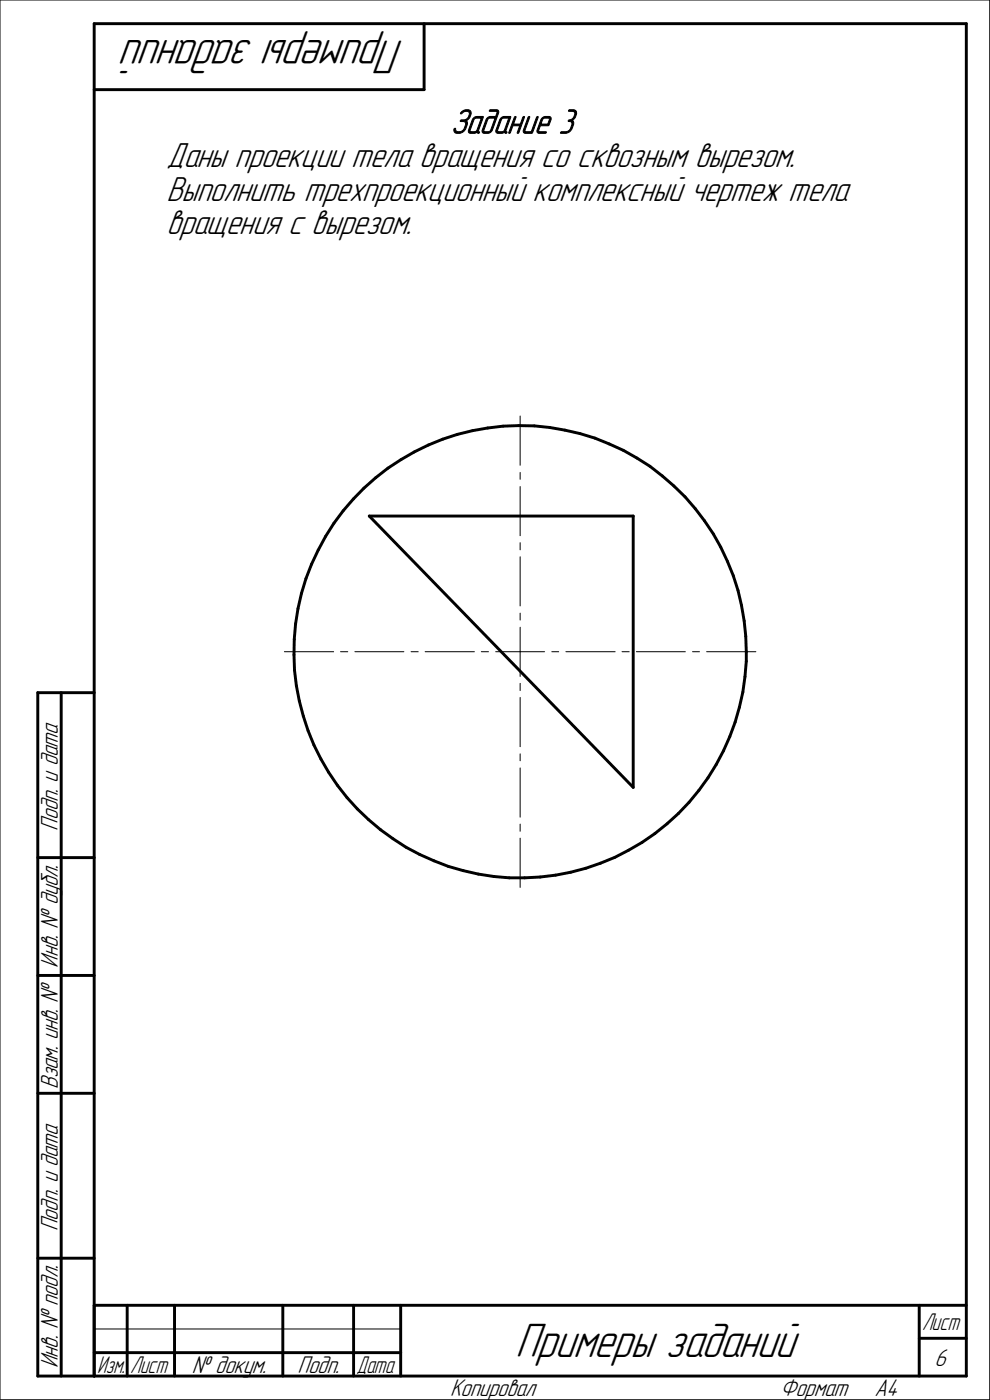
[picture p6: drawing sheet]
<svg xmlns="http://www.w3.org/2000/svg" width="210mm" height="297mm" viewBox="0 0 210 297" stroke-linecap="round" stroke-linejoin="round" font-family="sans-serif">
<g fill="none" stroke="#000" stroke-width=".62">
<path d="M20 5v287zM20 5h185zM20 19h70zM90 5v14zM205 5v287zM82.3 99.3l2.8-1.8zM85.1 97.5l2.8-1.6zM87.9 95.9l3-1.5zM90.9 94.4l3-1.2zM93.9 93.2l3.1-1zM97 92.2l3.2-.8zM100.2 91.4l3.3-.6z"/>
<path d="M103.5 90.8l3.2-.4zM106.7 90.4l3.3-.1zM110 90.3l3.3 .1zM113.3 90.4l3.3 .3zM116.6 90.7l3.2 .6zM119.8 91.3l3.2 .7zM123 92l3.2 1zM126.2 93l3.1 1.2zM129.3 94.2l2.9 1.4zM132.2 95.6l2.9 1.6zM135.1 97.2l2.8 1.7zM137.9 98.9l2.6 2.1z"/>
<path d="M66.1 119.7l-1.2 3.1zM67.5 116.7l-1.4 3zM69.1 113.8l-1.6 2.9zM70.8 111l-1.7 2.8zM72.8 108.4l-2 2.6zM75 105.9l-2.2 2.5zM77.2 103.6l2.5-2.2zM77.2 103.6l-2.2 2.3zM78.3 109.5h56zM78.3 109.5l56 57.6zM79.7 101.4l2.6-2.1zM134.3 109.5v57.6z"/>
<path d="M140.5 101l2.5 2.1zM143 103.1l2.3 2.3zM145.3 105.4l2.2 2.5zM147.5 107.9l2 2.6zM149.5 110.5l1.8 2.8zM151.3 113.3l1.6 2.8zM152.9 116.1l1.4 3zM154.3 119.1l1.3 3zM62.4 139l.1 3.2zM62.4 135.6v3.4zM62.7 132.4l-.3 3.2zM63.2 129.1l-.5 3.3z"/>
<path d="M64 125.9l-.8 3.2zM64.9 122.8l-.9 3.1zM155.6 122.1l1 3.2zM156.6 125.3l.7 3.2zM157.3 128.5l.6 3.2zM157.9 131.7l.3 3.3zM158.2 135l.1 3.3zM158.3 138.3v2zM8 147v145zM8 147h12zM13 147v145zM62.5 142.2l.4 3.3z"/>
<path d="M62.9 145.5l.6 3.2zM63.5 148.7l.8 3.2zM64.3 151.9l1.1 3.2zM65.4 155.1l1.2 3zM66.6 158.1l1.5 2.9zM153.5 159.3l-1.6 2.9zM154.8 156.3l-1.3 3zM156 153.2l-1.2 3.1zM156.9 150.1l-.9 3.1zM157.6 146.9l-.7 3.2zM158 143.6l-.4 3.3zM158.3 140.3l-.3 3.3z"/>
<path d="M68.1 161l1.6 2.9zM69.7 163.9l1.9 2.7zM71.6 166.6l2 2.6zM73.6 169.2l2.2 2.4zM75.8 171.6l2.4 2.3zM78.2 173.9l2.5 2.2zM80.7 176.1l2.7 1.9zM83.4 178l2.7 1.8zM86.1 179.8l2.9 1.5zM136.2 178.8l2.7-1.9zM138.9 176.9l2.6-2.1zM141.5 174.8l2.4-2.2z"/>
<path d="M146.2 170.2l-2.3 2.4zM148.3 167.7l-2.1 2.5zM150.2 165l-1.9 2.7zM151.9 162.2l-1.7 2.8zM8 182h12zM89 181.3l3.1 1.4zM92.1 182.7l3 1.1zM95.1 183.8l3.2 .9zM98.3 184.7l3.2 .8zM101.5 185.5l3.3 .5zM104.8 186l3.2 .3zM108 186.3h3.3z"/>
<path d="M111.3 186.3l3.3-.2zM114.6 186.1l3.3-.4zM117.9 185.7l3.2-.6zM121.1 185.1l3.2-.9zM124.3 184.2l3.1-1zM127.4 183.2l3-1.3zM130.4 181.9l3-1.5zM133.4 180.4l2.8-1.6zM8 207h12zM8 232h12zM8 267h12zM20 277h185z"/>
<path d="M20 277v15zM27 277v15zM37 277v15zM60 277v15zM75 277v15zM85 277v15zM195 277v15zM8 292h12zM20 292h185zM20 287h7zM27 287h10zM37 287h23z"/>
<path d="M60 287h15zM75 287h10zM195 284h10z"/>
</g>
<g fill="none" stroke="#000" stroke-width=".21">
<path d="M0 0v297zM0 0h210zM210 0v297zM110.3 88.3v10.4zM110.3 100.2v1.5zM110.3 103.2v10.5zM110.3 115.1v1.6zM110.3 118.1v10.5zM60.3 138.3h10.5zM72.2 138.3h1.6zM75.3 138.3h10.4zM87.2 138.3h1.5z"/>
<path d="M90.2 138.3h10.4zM102.1 138.3h1.5zM105.2 138.3h5.1zM110.3 138.3h5.2zM110.3 138.3v5.2zM110.3 130.1v1.5zM110.3 133.1v5.2zM117.1 138.3h1.4zM120.1 138.3h10.4zM132 138.3h1.5zM135 138.3h10.4zM146.9 138.3h1.5z"/>
<path d="M149.9 138.3h10.5zM110.3 160v1.4zM110.3 148v10.4zM110.3 145v1.5zM110.3 177.9v10.4zM110.3 174.9v1.5zM110.3 163v10.4zM0 297h210zM20 282h65z"/>
</g>
<g fill="#fff" stroke="#fff" stroke-width=".21">
<path d="M95.6 22.8h27.6zM95.6 22.9h27.6zM95.6 22.9h27.6zM95.6 23h27.6zM95.6 23h27.6zM95.6 23.1h27.6zM95.6 23.1h27.6zM95.6 23.2h27.6zM95.6 23.3h27.6zM95.6 23.3h27.6zM95.6 23.4h27.6zM95.6 23.4h27.6zM95.6 23.5h27.6zM95.6 23.5h27.6zM95.6 23.6h27.6zM95.6 23.7h27.6zM95.6 23.7h27.6zM95.6 23.8h27.6zM95.6 23.8h27.6zM95.6 23.9h27.6zM95.6 23.9h27.6zM95.6 24h27.6zM95.6 24h27.6zM95.6 24.1h27.6zM95.6 24.2h27.6zM95.6 24.2h27.6zM95.6 24.3h27.6zM95.6 24.3h27.6zM95.6 24.4h27.6zM95.6 24.4h27.6zM95.6 24.5h27.6zM95.6 24.6h27.6zM95.6 24.6h27.6zM95.6 24.7h27.6zM95.6 24.7h27.6zM95.6 24.8h27.6zM95.6 24.8h27.6zM95.6 24.9h27.6zM95.6 24.9h27.6zM95.6 25h27.6zM95.6 25.1h27.6zM95.6 25.1h27.6zM95.6 25.2h27.6zM95.6 25.2h27.6zM95.6 25.3h27.6zM95.6 25.3h27.6zM95.6 25.4h27.6zM95.6 25.5h27.6zM95.6 25.5h27.6zM95.6 25.6h27.6zM95.6 25.6h27.6zM95.6 25.7h27.6zM95.6 25.7h27.6zM95.6 25.8h27.6zM95.6 25.9h27.6zM95.6 25.9h27.6zM95.6 26h27.6zM95.6 26h27.6zM95.6 26.1h27.6zM95.6 26.1h27.6zM95.6 26.2h27.6zM95.6 26.2h27.6zM95.6 26.3h27.6zM95.6 26.4h27.6zM95.6 26.4h27.6zM95.6 26.5h27.6zM95.6 26.5h27.6zM95.6 26.6h27.6zM95.6 26.6h27.6zM95.6 26.7h27.6zM95.6 26.8h27.6zM95.6 26.8h27.6zM95.6 26.9h27.6zM95.6 26.9h27.6zM95.6 27h27.6zM95.6 27h27.6zM95.6 27.1h27.6zM95.6 27.1h27.6zM95.6 27.2h27.6zM95.6 27.3h27.6zM95.6 27.3h27.6zM95.6 27.4h27.6zM95.6 27.4h27.6zM95.6 27.5h27.6zM95.6 27.5h27.6zM95.6 27.6h27.6zM95.6 27.7h27.6zM95.6 27.7h27.6zM95.6 27.8h27.6zM95.6 27.8h27.6zM95.6 27.9h27.6zM95.6 27.9h27.6zM95.6 28h27.6zM95.6 28.1h27.6zM95.6 28.1h27.6zM95.6 28.2h27.6zM95.6 28.2h27.6zM95.6 28.3h27.6zM95.6 28.3h27.6zM95.6 28.4h27.6zM95.6 28.4h27.6zM95.6 28.5h27.6zM95.6 28.6h27.6zM95.6 28.6h27.6zM95.6 28.7h27.6zM95.6 28.7h27.6zM95.6 28.8h27.6zM95.6 28.8h27.6zM95.6 28.9h27.6zM95.6 29h27.6zM95.6 29h27.6zM95.6 29.1h27.6zM95.6 29.1h27.6zM95.6 29.2h27.6zM95.6 29.2h27.6zM95.6 29.3h27.6zM95.6 29.4h27.6zM95.6 29.4h27.6zM95.6 29.5h27.6zM95.6 29.5h27.6zM95.6 29.6h27.6zM95.6 29.6h27.6zM95.6 29.7h27.6zM95.6 29.7h27.6z"/>
<path d="M35.3 29.8h133.1zM35.3 29.9h133.1zM35.3 29.9h133.1zM35.3 30h133.1zM35.3 30h133.1zM35.3 30.1h133.1zM35.3 30.1h133.1zM35.3 30.2h133.1zM35.3 30.3h133.1zM35.3 30.3h133.1zM35.3 30.4h133.1zM35.3 30.4h133.1zM35.3 30.5h133.1zM35.3 30.5h133.1zM35.3 30.6h133.1zM35.3 30.6h133.1zM35.3 30.7h133.1zM35.3 30.8h133.1zM35.3 30.8h133.1zM35.3 30.9h133.1zM35.3 30.9h133.1zM35.3 31h133.1zM35.3 31h133.1zM35.3 31.1h133.1zM35.3 31.2h133.1zM35.3 31.2h133.1zM35.3 31.3h133.1zM35.3 31.3h133.1zM35.3 31.4h133.1zM35.3 31.4h133.1zM35.3 31.5h133.1zM35.3 31.6h133.1zM35.3 31.6h133.1zM35.3 31.7h133.1zM35.3 31.7h133.1zM35.3 31.8h133.1zM35.3 31.8h133.1zM35.3 31.9h133.1zM35.3 31.9h133.1zM35.3 32h133.1zM35.3 32.1h133.1zM35.3 32.1h133.1zM35.3 32.2h133.1zM35.3 32.2h133.1zM35.3 32.3h133.1zM35.3 32.3h133.1zM35.3 32.4h133.1zM35.3 32.5h133.1zM35.3 32.5h133.1zM35.3 32.6h133.1zM35.3 32.6h133.1zM35.3 32.7h133.1zM35.3 32.7h133.1zM35.3 32.8h133.1zM35.3 32.9h133.1zM35.3 32.9h133.1zM35.3 33h133.1zM35.3 33h133.1zM35.3 33.1h133.1zM35.3 33.1h133.1zM35.3 33.2h133.1zM35.3 33.2h133.1zM35.3 33.3h133.1zM35.3 33.4h133.1zM35.3 33.4h133.1zM35.3 33.5h133.1zM35.3 33.5h133.1zM35.3 33.6h133.1zM35.3 33.6h133.1zM35.3 33.7h133.1zM35.3 33.8h133.1zM35.3 33.8h133.1zM35.3 33.9h133.1zM35.3 33.9h133.1zM35.3 34h133.1zM35.3 34h133.1zM35.3 34.1h133.1zM35.3 34.1h133.1zM35.3 34.2h133.1zM35.3 34.3h133.1zM35.3 34.3h133.1zM35.3 34.4h133.1zM35.3 34.4h133.1zM35.3 34.5h133.1zM35.3 34.5h133.1zM35.3 34.6h133.1zM35.3 34.7h133.1zM35.3 34.7h133.1zM35.3 34.8h133.1zM35.3 34.8h133.1zM35.3 34.9h133.1zM35.3 34.9h133.1zM35.3 35h133.1zM35.3 35.1h133.1zM35.3 35.1h133.1zM35.3 35.2h133.1zM35.3 35.2h133.1zM35.3 35.3h133.1zM35.3 35.3h133.1zM35.3 35.4h133.1zM35.3 35.4h133.1zM35.3 35.5h133.1zM35.3 35.6h133.1zM35.3 35.6h133.1zM35.3 35.7h133.1zM35.3 35.7h133.1zM35.3 35.8h133.1zM35.3 35.8h133.1zM35.3 35.9h133.1zM35.3 36h133.1zM35.3 36h133.1zM35.3 36.1h133.1zM35.3 36.1h133.1zM35.3 36.2h133.1zM35.3 36.2h133.1zM35.3 36.3h133.1zM35.3 36.4h133.1zM35.3 36.4h133.1zM35.3 36.5h133.1zM35.3 36.5h133.1zM35.3 36.6h133.1zM35.3 36.6h133.1zM35.3 36.7h133.1zM35.3 36.7h133.1zM35.3 36.8h133.1zM35.3 36.9h133.1zM35.3 36.9h133.1z"/>
<path d="M35.3 37h148.2zM35.3 37h148.2zM35.3 37.1h148.2zM35.3 37.1h148.2zM35.3 37.2h148.2zM35.3 37.3h148.2zM35.3 37.3h148.2zM35.3 37.4h148.2zM35.3 37.4h148.2zM35.3 37.5h148.2zM35.3 37.5h148.2zM35.3 37.6h148.2zM35.3 37.6h148.2zM35.3 37.7h148.2zM35.3 37.8h148.2zM35.3 37.8h148.2zM35.3 37.9h148.2zM35.3 37.9h148.2zM35.3 38h148.2zM35.3 38h148.2zM35.3 38.1h148.2zM35.3 38.2h148.2zM35.3 38.2h148.2zM35.3 38.3h148.2zM35.3 38.3h148.2zM35.3 38.4h148.2zM35.3 38.4h148.2zM35.3 38.5h148.2zM35.3 38.6h148.2zM35.3 38.6h148.2zM35.3 38.7h148.2zM35.3 38.7h148.2zM35.3 38.8h148.2zM35.3 38.8h148.2zM35.3 38.9h148.2zM35.3 38.9h148.2zM35.3 39h148.2zM35.3 39.1h148.2zM35.3 39.1h148.2zM35.3 39.2h148.2zM35.3 39.2h148.2zM35.3 39.3h148.2zM35.3 39.3h148.2zM35.3 39.4h148.2zM35.3 39.5h148.2zM35.3 39.5h148.2zM35.3 39.6h148.2zM35.3 39.6h148.2zM35.3 39.7h148.2zM35.3 39.7h148.2zM35.3 39.8h148.2zM35.3 39.8h148.2zM35.3 39.9h148.2zM35.3 40h148.2zM35.3 40h148.2zM35.3 40.1h148.2zM35.3 40.1h148.2zM35.3 40.2h148.2zM35.3 40.2h148.2zM35.3 40.3h148.2zM35.3 40.4h148.2zM35.3 40.4h148.2zM35.3 40.5h148.2zM35.3 40.5h148.2zM35.3 40.6h148.2zM35.3 40.6h148.2zM35.3 40.7h148.2zM35.3 40.8h148.2zM35.3 40.8h148.2zM35.3 40.9h148.2zM35.3 40.9h148.2zM35.3 41h148.2zM35.3 41h148.2zM35.3 41.1h148.2zM35.3 41.1h148.2zM35.3 41.2h148.2zM35.3 41.3h148.2zM35.3 41.3h148.2zM35.3 41.4h148.2zM35.3 41.4h148.2zM35.3 41.5h148.2zM35.3 41.5h148.2zM35.3 41.6h148.2zM35.3 41.7h148.2zM35.3 41.7h148.2zM35.3 41.8h148.2zM35.3 41.8h148.2zM35.3 41.9h148.2zM35.3 41.9h148.2zM35.3 42h148.2zM35.3 42.1h148.2zM35.3 42.1h148.2zM35.3 42.2h148.2zM35.3 42.2h148.2zM35.3 42.3h148.2zM35.3 42.3h148.2zM35.3 42.4h148.2zM35.3 42.4h148.2zM35.3 42.5h148.2zM35.3 42.6h148.2zM35.3 42.6h148.2zM35.3 42.7h148.2zM35.3 42.7h148.2zM35.3 42.8h148.2zM35.3 42.8h148.2zM35.3 42.9h148.2zM35.3 43h148.2zM35.3 43h148.2zM35.3 43.1h148.2zM35.3 43.1h148.2zM35.3 43.2h148.2zM35.3 43.2h148.2zM35.3 43.3h148.2zM35.3 43.3h148.2zM35.3 43.4h148.2zM35.3 43.5h148.2zM35.3 43.5h148.2zM35.3 43.6h148.2zM35.3 43.6h148.2zM35.3 43.7h148.2zM35.3 43.7h148.2zM35.3 43.8h148.2zM35.3 43.9h148.2zM35.3 43.9h148.2zM35.3 44h148.2zM35.3 44h148.2z"/>
<path d="M35.3 44.1h51.8zM35.3 44.1h51.8zM35.3 44.2h51.8zM35.3 44.3h51.8zM35.3 44.3h51.8zM35.3 44.4h51.8zM35.3 44.4h51.8zM35.3 44.5h51.8zM35.3 44.5h51.8zM35.3 44.6h51.8zM35.3 44.6h51.8zM35.3 44.7h51.8zM35.3 44.8h51.8zM35.3 44.8h51.8zM35.3 44.9h51.8zM35.3 44.9h51.8zM35.3 45h51.8zM35.3 45h51.8zM35.3 45.1h51.8zM35.3 45.2h51.8zM35.3 45.2h51.8zM35.3 45.3h51.8zM35.3 45.3h51.8zM35.3 45.4h51.8zM35.3 45.4h51.8zM35.3 45.5h51.8zM35.3 45.6h51.8zM35.3 45.6h51.8zM35.3 45.7h51.8zM35.3 45.7h51.8zM35.3 45.8h51.8zM35.3 45.8h51.8zM35.3 45.9h51.8zM35.3 45.9h51.8zM35.3 46h51.8zM35.3 46.1h51.8zM35.3 46.1h51.8zM35.3 46.2h51.8zM35.3 46.2h51.8zM35.3 46.3h51.8zM35.3 46.3h51.8zM35.3 46.4h51.8zM35.3 46.5h51.8zM35.3 46.5h51.8zM35.3 46.6h51.8zM35.3 46.6h51.8zM35.3 46.7h51.8zM35.3 46.7h51.8zM35.3 46.8h51.8zM35.3 46.8h51.8zM35.3 46.9h51.8zM35.3 47h51.8zM35.3 47h51.8zM35.3 47.1h51.8zM35.3 47.1h51.8zM35.3 47.2h51.8zM35.3 47.2h51.8zM35.3 47.3h51.8zM35.3 47.4h51.8zM35.3 47.4h51.8zM35.3 47.5h51.8zM35.3 47.5h51.8zM35.3 47.6h51.8zM35.3 47.6h51.8zM35.3 47.7h51.8zM35.3 47.8h51.8zM35.3 47.8h51.8zM35.3 47.9h51.8zM35.3 47.9h51.8zM35.3 48h51.8zM35.3 48h51.8zM35.3 48.1h51.8zM35.3 48.1h51.8zM35.3 48.2h51.8zM35.3 48.3h51.8zM35.3 48.3h51.8zM35.3 48.4h51.8zM35.3 48.4h51.8zM35.3 48.5h51.8zM35.3 48.5h51.8zM35.3 48.6h51.8zM35.3 48.7h51.8zM35.3 48.7h51.8zM35.3 48.8h51.8zM35.3 48.8h51.8zM35.3 48.9h51.8zM35.3 48.9h51.8zM35.3 49h51.8zM35.3 49.1h51.8zM35.3 49.1h51.8zM35.3 49.2h51.8zM35.3 49.2h51.8zM35.3 49.3h51.8zM35.3 49.3h51.8zM35.3 49.4h51.8zM35.3 49.4h51.8zM35.3 49.5h51.8zM35.3 49.6h51.8zM35.3 49.6h51.8zM35.3 49.7h51.8zM35.3 49.7h51.8zM35.3 49.8h51.8zM35.3 49.8h51.8zM35.3 49.9h51.8zM35.3 50h51.8zM35.3 50h51.8zM35.3 50.1h51.8zM35.3 50.1h51.8zM35.3 50.2h51.8zM35.3 50.2h51.8zM35.3 50.3h51.8zM35.3 50.3h51.8zM35.3 50.4h51.8zM35.3 50.5h51.8zM35.3 50.5h51.8zM35.3 50.6h51.8zM35.3 50.6h51.8zM35.3 50.7h51.8zM35.3 50.7h51.8zM35.3 50.8h51.8zM35.3 50.9h51.8zM35.3 50.9h51.8zM35.3 51h51.8zM35.3 51h51.8zM35.3 51.1h51.8zM35.3 51.1h51.8z"/>
</g>
<g font-size="10.9">
<text x="85.7" y="8.5" transform="rotate(-180 85.7 8.5)">Примеры заданий</text>
<text x="109.3" y="288">Примеры заданий</text>
</g>
<g font-size="7.8">
<text x="95.6" y="28.3">Задание 3</text>
<text x="35.3" y="35.4">Даны проекции тела вращения со сквозным вырезом.</text>
<text x="35.3" y="42.5">Выполнить трехпроекционный комплексный чертеж тела</text>
<text x="35.3" y="49.7">вращения с вырезом.</text>
</g>
<g font-size="5.5">
<text x="12.3" y="176.2" transform="rotate(-90 12.3 176.2)">Подп. и дата</text>
<text x="12.3" y="205.3" transform="rotate(-90 12.3 205.3)">Инв. № дубл.</text>
<text x="12.3" y="231.1" transform="rotate(-90 12.3 231.1)">Взам. инв. №</text>
<text x="12.3" y="261.2" transform="rotate(-90 12.3 261.2)">Подп. и дата</text>
<text x="12.3" y="290.3" transform="rotate(-90 12.3 290.3)">Инв. № подл.</text>
<text x="40.7" y="291.3">№ докум.</text>
<text x="63.1" y="291.3">Подп.</text>
<text x="198.3" y="289.8">6</text>
<text x="95.5" y="296.3">Копировал</text>
<text x="165.5" y="296.3">Формат</text>
<text x="185.5" y="296.3">A4</text>
</g>
<g font-size="5.4">
<text x="195.6" y="282.3">Лист</text>
<text x="20.6" y="291.3">Изм.</text>
<text x="27.6" y="291.3">Лист</text>
<text x="75.6" y="291.3">Дата</text>
</g>
</svg>
